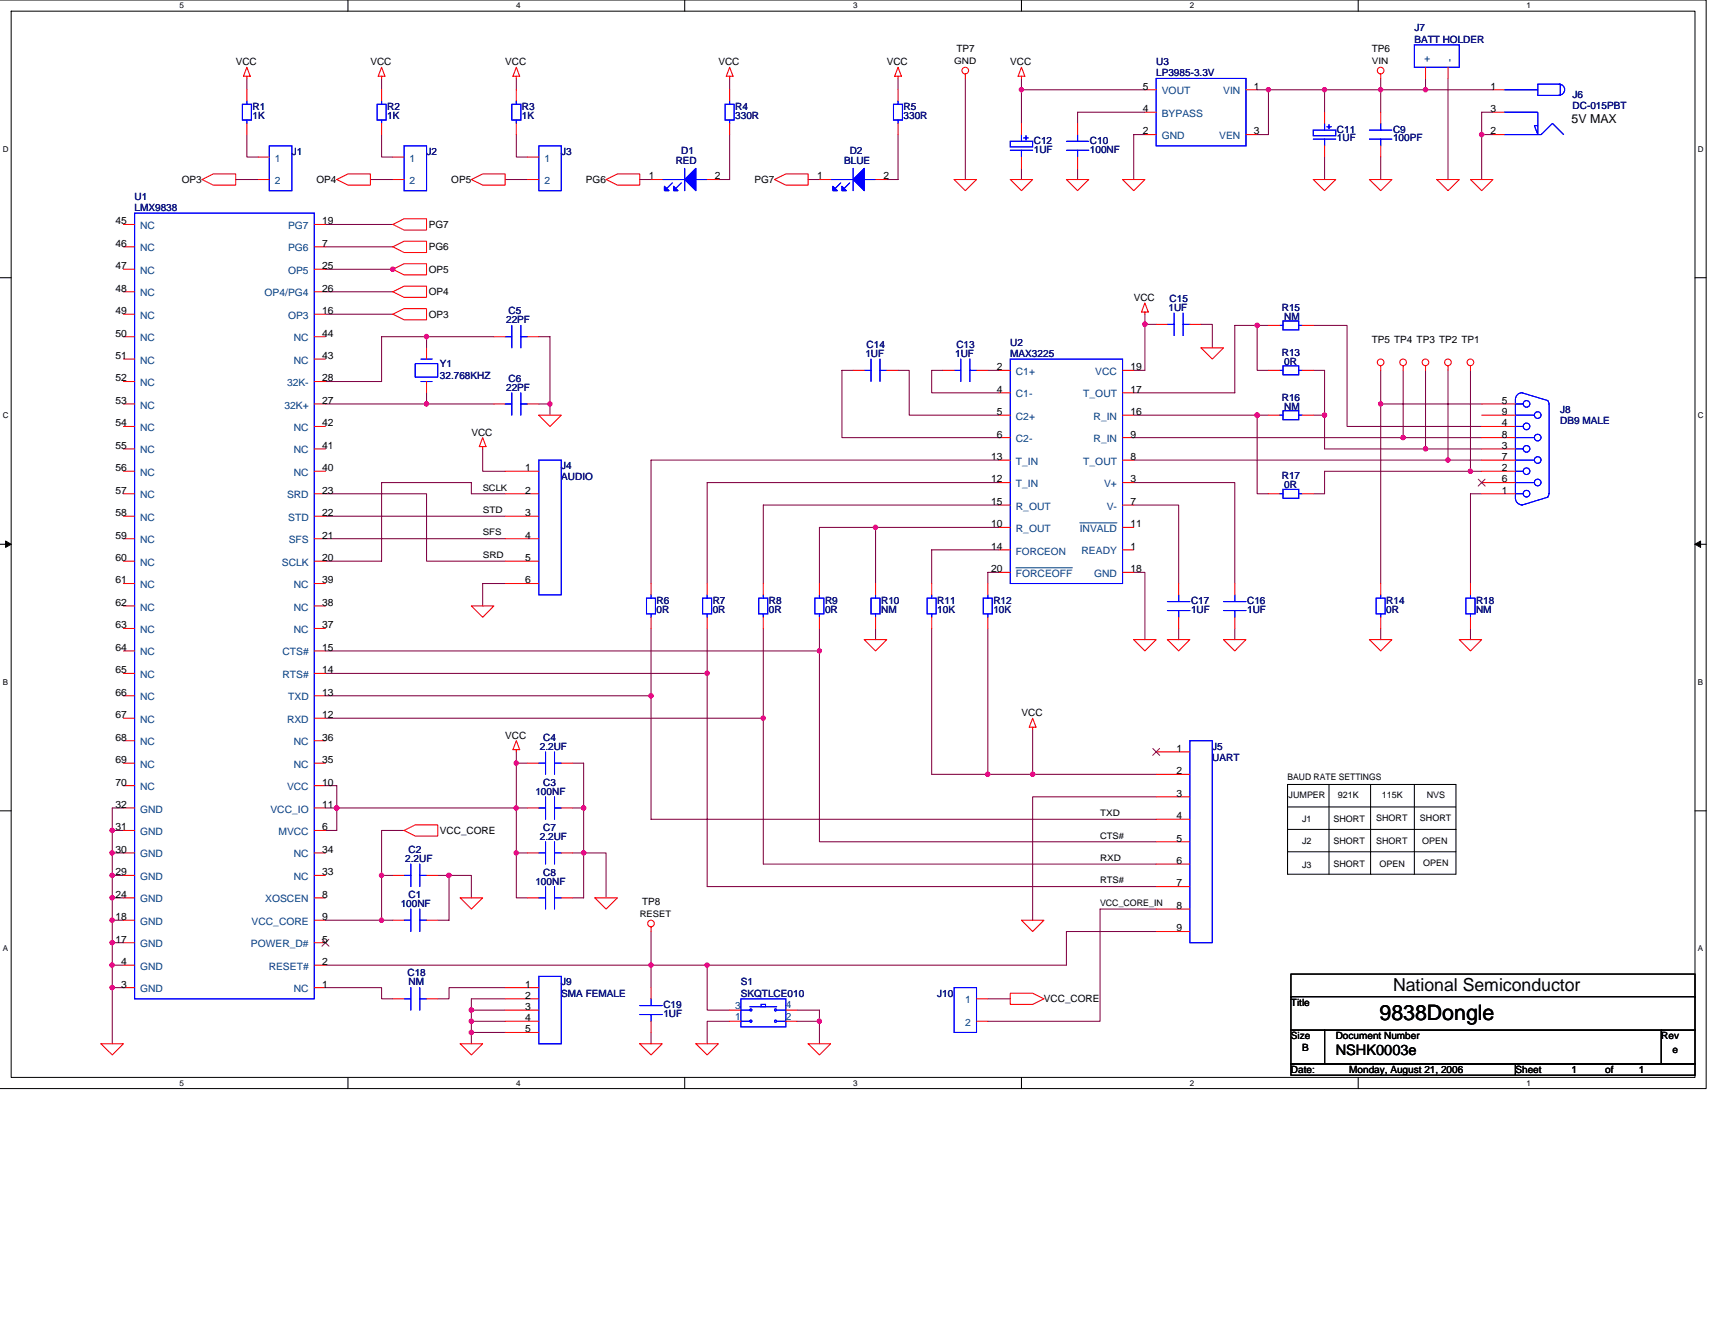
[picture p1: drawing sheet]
<svg xmlns="http://www.w3.org/2000/svg" width="279mm" height="216mm" viewBox="0 0 279 216" stroke-linecap="round" stroke-linejoin="round" font-family="sans-serif">
<path d="M0 0h278v177.4h-278M1.8 1.8h274.3v173.8h-274.3z" fill="none" stroke="#000" stroke-width=".16"/>
<g fill="#fff">
<path d="M29.3 .2h.7v1.5h-.7z"/>
<path d="M29.3 175.7h.7v1.5h-.7z"/>
</g>
<path d="M56.7 0v1.8M56.7 175.6v1.8" fill="none" stroke="#000" stroke-width=".17"/>
<g fill="#fff">
<path d="M84.1 .2h.7v1.5h-.7z"/>
<path d="M84.1 175.7h.7v1.5h-.7z"/>
</g>
<path d="M111.5 0v1.8M111.5 175.6v1.8" fill="none" stroke="#000" stroke-width=".17"/>
<g fill="#fff">
<path d="M139 .2h.7v1.5h-.7z"/>
<path d="M139 175.7h.7v1.5h-.7z"/>
</g>
<path d="M166.4 0v1.8M166.4 175.6v1.8" fill="none" stroke="#000" stroke-width=".17"/>
<g fill="#fff">
<path d="M193.8 .2h.8v1.5h-.8z"/>
<path d="M193.8 175.7h.8v1.5h-.8z"/>
</g>
<path d="M221.3 0v1.8M221.3 175.6v1.8" fill="none" stroke="#000" stroke-width=".17"/>
<g fill="#fff">
<path d="M248.7 .2h.7v1.5h-.7z"/>
<path d="M248.7 175.7h.7v1.5h-.7z"/>
<path d="M.5 23.5h.9v1.5h-.9z"/>
<path d="M276.6 23.5h1v1.5h-1z"/>
<path d="M.5 67h.9v1.4h-.9z"/>
<path d="M276.6 67h1v1.4h-1z"/>
</g>
<path d="M0 45.3h1.8M276.1 45.3h1.9" fill="none" stroke="#000" stroke-width=".17"/>
<g fill="#fff">
<path d="M.5 110.4h.8v1.5h-.8z"/>
<path d="M276.6 110.4h.9v1.5h-.9z"/>
</g>
<path d="M0 88.7h1.8M276.1 88.7h1.9" fill="none" stroke="#000" stroke-width=".17"/>
<path d="M.9 88.2l.9 .5-.9 .5zM276.1 88.7l1-.5v1z" fill="#000" stroke="#000" stroke-width=".16"/>
<g fill="#fff">
<path d="M.5 153.8h.8v1.5h-.8z"/>
<path d="M276.6 153.8h.9v1.5h-.9z"/>
</g>
<g fill="none" stroke="#000" stroke-width=".17">
<path d="M0 132.1h1.8M209.8 127.8h27.4v14.7h-27.4zM209.8 135.1h27.4M209.8 131.5h27.4M209.8 138.8h27.4M216.5 127.8v14.7M223.3 127.8v14.7M230.4 127.8v14.7M276.1 132.1h1.9M210.3 158.7h65.8v3.7h-65.8zM210.3 162.4h65.8v5.5h-65.8zM210.3 167.9h5.5v5.5h-5.5z"/>
<path d="M210.3 173.4h36.6v1.8h-36.6zM215.8 167.9h54.9v5.5h-54.9zM246.9 173.4h29.2v1.8h-29.2zM270.7 167.9h5.4v5.5h-5.4z"/>
</g>
<g fill="none" stroke="#800040" stroke-width=".17">
<path d="M40.2 12.8v1.8M62.2 12.8v1.8M84.1 12.8v1.8M118.9 12.8v1.8M146.3 12.8v1.8M157.3 12.8v16.5M166.4 14.6h20.1M166.4 12.8v7.3M186.5 18.3h-10.9v1.8M204.8 14.6h1.9v7.3h-1.9M206.7 14.6h9.1v3.7M215.8 14.6h27.4"/>
<path d="M224.9 12.8v5.5M232.2 12.8v1.8M235.9 12.8v16.5M243.2 18.3h-1.8v11M38.4 29.3h3.7M40.2 21.9v3.7h1.9M53 36.6h11M60.3 29.3h3.7M62.2 21.9v3.7h1.8M82.3 29.3h3.6M84.1 21.9v3.7h1.8M104.2 29.3h1.9"/>
<path d="M118.9 21.9v7.4h-1.9M131.7 29.3h1.8M146.3 21.9v7.4h-1.8M166.4 27.4v1.9M175.6 27.4v1.9M186.5 21.9h-1.8v7.4M215.8 25.6v3.7M224.9 25.6v3.7M241.4 21.9h1.8M53 40.2h11M53 47.5h11M53 51.2h11"/>
<path d="M53 43.9h11M69.5 54.9v1.8M80.5 54.9h-18.3v7.3h-9.2M87.8 54.9h1.8v12.7M186.5 51.2v9.1h-1.8M186.5 52.9h1.9M195.7 52.9h1.8v3.8M204.8 53v7.3h1.9M206.7 53h-5.5v11h-16.5M214 53h5.5v16.5h21.9M53 65.8h27.5M69.5 64v1.8"/>
<path d="M78.6 73.2v3.6h3.7M87.8 65.8h1.8M139 60.3h-1.8v11h25.6M146.3 60.3h1.8v7.3h14.7M153.6 60.3h-1.8v3.7h11M160.9 60.3h1.9M162.8 75h-56.7v20.1M162.8 78.6h-47.6v16.5M184.7 78.6h16.5v16.5M184.7 71.3h56.7M184.7 75h56.7M184.7 67.6h22"/>
<path d="M204.8 67.6v12.9h1.9M214 67.6h1.8v5.6h25.6M214 60.3h1.8v7.3M224.9 60.3v34.8M224.9 65.8h16.5M228.6 60.3v11M232.2 60.3v12.9M235.9 60.3v14.7M239.6 60.3v16.5M241.4 76.8h-25.6v3.7h-1.8M53 80.5h16.5v10.9h12.8M53 87.8h29.3"/>
<path d="M53 84.1h29.3M82.3 80.5h-5.5v-1.9h-14.6v12.8h-9.2M82.3 95.1h-3.7v3.6M142.6 85.9v9.2M162.8 93.3h-1.9v1.8M162.8 85.9h-29.3v9.2M162.8 82.3h-38.4v12.8M162.8 89.6h-11v5.5M184.7 82.3h7.3v12.8M184.7 93.3h1.8v10.9M241.4 80.5h-1.8v14.6M53 106.1h80.5"/>
<path d="M53 109.7h62.2M53 113.4h53.1M53 117h71.4M106.1 102.4v31.1h82.3M115.2 102.4v42.1h73.2M124.4 102.4v38.4h64M133.5 106.1v31.1h54.9M133.5 102.4v3.7M142.6 102.4v1.8M151.8 102.4v23.8h9.1M160.9 102.4v23.8M168.2 118.9v7.3h-7.3"/>
<path d="M192 102.4v1.8M201.2 102.4v1.8M224.9 102.4v1.8M239.6 102.4v1.8M18.3 139h1.8M18.3 139v3.6M20.1 135.3h-1.8v3.7M20.1 131.7h-1.8v3.6M53 128h1.9v7.3h-1.9M53 131.7h32.9M65.8 135.3h-3.6v14.6M84.1 139v7.3h1.8"/>
<path d="M84.1 122.5v16.5M84.1 139h1.8M84.1 124.4h1.8M93.3 139h5.4v7.3M93.3 131.7h1.8M93.3 124.4h1.8v21.9h-1.8M168.2 126.2h20.2M188.4 129.8h-20.2v20.1M18.3 149.9h1.8M18.3 157.3h1.8M18.3 149.9v11M18.3 153.6h1.8"/>
<path d="M20.1 146.3h-1.8v3.6M20.1 142.6h-1.8v3.7M53 149.9h11M62.2 142.6h1.8M71.3 142.6h1.9M73.2 142.6h3.6v3.7M73.2 142.6v7.3h-1.9M106.1 151.8v5.5h-53.1M115.2 157.3h-9.1v3.6M188.4 148.1h-9.2v18.3h-18.3M188.4 151.8h-14.7v5.5h-58.5v7.3h3.7M20.1 160.9h-1.8v9.2"/>
<path d="M53 160.9h9.2v1.9h1.8M76.8 164.6h5.5M76.8 166.4h5.5M76.8 168.2h5.5M82.3 160.9h-9.1v1.9h-1.9M82.3 162.8h-5.5v7.3M106.1 168.2v1.9M118.9 166.4h-3.7v3.7M129.8 164.6h3.7v5.5M129.8 166.4h3.7M160.9 162.8h3.7"/>
</g>
<g fill="#f0f" stroke="#f0f" stroke-width=".17">
<circle cx="232.2" cy="14.6" r=".36"/>
<circle cx="215.8" cy="14.6" r=".35"/>
<circle cx="241.4" cy="21.9" r=".36"/>
<circle cx="206.6" cy="14.6" r=".35"/>
<circle cx="166.4" cy="14.6" r=".35"/>
<circle cx="224.9" cy="14.6" r=".35"/>
<circle cx="228.6" cy="71.3" r=".36"/>
<circle cx="235.9" cy="75" r=".35"/>
<circle cx="232.2" cy="73.1" r=".36"/>
<circle cx="204.8" cy="67.6" r=".36"/>
<circle cx="215.8" cy="67.6" r=".36"/>
<circle cx="204.8" cy="53" r=".36"/>
<circle cx="224.9" cy="65.8" r=".35"/>
<circle cx="239.5" cy="76.8" r=".36"/>
<circle cx="186.5" cy="52.8" r=".36"/>
<circle cx="69.5" cy="65.8" r=".35"/>
<circle cx="69.5" cy="54.8" r=".36"/>
<circle cx="89.6" cy="65.8" r=".35"/>
<circle cx="142.6" cy="85.9" r=".36"/>
<circle cx="160.9" cy="126.2" r=".35"/>
<circle cx="115.2" cy="109.7" r=".36"/>
<circle cx="124.3" cy="117" r=".35"/>
<circle cx="133.5" cy="106.1" r=".35"/>
<circle cx="106" cy="113.4" r=".36"/>
<circle cx="62.1" cy="149.9" r=".36"/>
<circle cx="62.2" cy="142.6" r=".35"/>
<circle cx="73.1" cy="142.6" r=".36"/>
<circle cx="54.8" cy="131.7" r=".36"/>
<circle cx="84.1" cy="139" r=".35"/>
<circle cx="84.1" cy="124.3" r=".35"/>
<circle cx="95.1" cy="139" r=".36"/>
<circle cx="95.1" cy="131.7" r=".36"/>
<circle cx="84.1" cy="131.7" r=".36"/>
<circle cx="106.1" cy="157.3" r=".35"/>
<circle cx="76.8" cy="164.6" r=".36"/>
<circle cx="76.8" cy="166.4" r=".36"/>
<circle cx="76.8" cy="168.2" r=".36"/>
<circle cx="115.2" cy="157.3" r=".35"/>
<circle cx="133.5" cy="166.4" r=".35"/>
<circle cx="18.3" cy="160.9" r=".36"/>
<circle cx="18.3" cy="157.3" r=".36"/>
<circle cx="18.3" cy="153.6" r=".36"/>
<circle cx="18.3" cy="149.9" r=".36"/>
<circle cx="18.3" cy="146.3" r=".36"/>
<circle cx="18.3" cy="142.6" r=".36"/>
<circle cx="18.3" cy="139" r=".36"/>
<circle cx="18.3" cy="135.3" r=".36"/>
<circle cx="168.2" cy="126.2" r=".36"/>
<circle cx="64" cy="43.9" r=".36"/>
</g>
<g fill="none" stroke="#f00" stroke-width=".17">
<path d="M40.2 11l.6 1.4h-1.1zM40.2 12.4v.4M40.2 14.6v1.8M62.2 11l.5 1.4h-1.1zM62.2 12.4v.4M62.2 14.6v1.8M84.1 11l.6 1.4h-1.1zM84.1 12.4v.4M84.1 14.6v1.8M118.9 11l.5 1.4h-1.1zM118.9 12.4v.4M118.9 14.6v1.8"/>
<path d="M146.3 11l.6 1.4h-1.1zM146.3 12.4v.4M146.3 14.6v1.8M157.3 12.1v.7M166.4 11l.6 1.4h-1.1zM166.4 12.4v.4M186.5 14.6h1.9M186.5 18.3h1.9M203 14.6h1.8M215.8 18.3v1.8M224.9 12.1v.7M224.9 18.3v1.8"/>
<path d="M232.2 11v1.8M235.9 11v1.8M243.2 14.6h1.8M243.2 18.3h1.8M20.1 36.6h1.8M32.9 29.3l1.8-1h3.7v1.9h-3.7zM40.2 20.1v1.8M42.1 25.6h1.8M42.1 29.3h1.8M51.2 36.6h1.8M54.9 29.3l1.8-1h3.6v1.9h-3.6zM62.2 20.1v1.8"/>
<path d="M64 36.6l1.8-1h3.7v1.9h-3.7zM64 25.6h1.8M64 29.3h1.8M76.8 29.3l1.8-1h3.7v1.9h-3.7zM84.1 20.1v1.8M85.9 25.6h1.9M85.9 29.3h1.9M98.7 29.3l1.9-1h3.6v1.9h-3.6zM106.1 29.3h1.8M115.2 29.3h1.8M118.9 20.1v1.8M126.2 29.3l1.8-1h3.7v1.9h-3.7z"/>
<path d="M133.5 29.3h1.8M142.6 29.3h1.9M146.3 20.1v1.8M155.4 29.3h3.7l-1.8 1.8zM164.6 29.3h3.6l-1.8 1.8zM166.4 20.1v1.8M166.4 25.6v1.8M173.7 29.3h3.7l-1.8 1.8zM175.6 20.1v1.8M175.6 25.6v1.8M182.9 29.3h3.6l-1.8 1.8zM186.5 21.9h1.9"/>
<path d="M203 21.9h1.8M214 29.3h3.6l-1.8 1.8zM215.8 23.8v1.8M223.1 29.3h3.7l-1.9 1.8zM224.9 23.8v1.8M234.1 29.3h3.6l-1.8 1.8zM239.6 29.3h3.6l-1.8 1.8zM243.2 21.9h1.8M20.1 54.9h1.8M20.1 40.2h1.8M20.1 43.9h1.8M20.1 47.5h1.8"/>
<path d="M20.1 51.2h1.8M20.1 58.5h1.8M51.2 54.9h1.8M51.2 40.2h1.8M51.2 43.9h1.8M51.2 47.5h1.8M51.2 51.2h1.8M51.2 58.5h1.8M64 40.2l1.8-.9h3.7v1.8h-3.7zM64 51.2l1.8-.9h3.7v1.8h-3.7zM64 47.5l1.8-.9h3.7v1.9h-3.7zM64 43.9l1.8-.9h3.7v1.8h-3.7z"/>
<path d="M69.5 56.7v1.8M80.5 54.9h1.8M85.9 54.9h1.9M186.5 49.4l.6 1.4h-1.1zM186.5 50.8v.4M188.4 52.9h1.8M193.8 52.9h1.9M195.7 56.7h3.6l-1.8 1.8zM206.7 53h1.8M212.1 53h1.9M224.9 59.6v.7M228.6 59.6v.7"/>
<path d="M232.2 59.6v.7M235.9 59.6v.7M239.6 59.6v.7M20.1 76.8h1.8M20.1 65.8h1.8M20.1 69.5h1.8M20.1 73.2h1.8M20.1 62.2h1.8M51.2 76.8h1.8M51.2 65.8h1.8M51.2 69.5h1.8M51.2 73.2h1.8"/>
<path d="M51.2 62.2h1.8M69.5 62.2v1.8M78.6 71.3l.6 1.5h-1.1zM78.6 72.8v.4M80.5 65.8h1.8M82.3 76.8h5.5M85.9 65.8h1.9M87.8 67.6h3.6l-1.8 1.9zM139 60.3h1.8M144.5 60.3h1.8M153.6 60.3h1.8M159.1 60.3h1.8"/>
<path d="M162.8 67.6h1.8M162.8 71.3h1.8M162.8 75h1.8M162.8 78.6h1.8M162.8 60.3h1.8M162.8 64h1.8M182.9 67.6h1.8M182.9 71.3h1.8M182.9 75h1.8M182.9 78.6h1.8M182.9 60.3h1.8M182.9 64h1.8"/>
<path d="M206.7 67.6h1.8M206.7 60.3h1.8M212.1 67.6h1.9M212.1 60.3h1.9M241.4 76.8h5.5M241.4 65.8h5.5M241.4 67.6h5.5M241.4 69.5h5.5M241.4 71.3h5.5M241.4 73.2h5.5M241.4 75h5.5M241.4 78.6h5.5"/>
<path d="M20.1 80.5h1.8M20.1 84.1h1.8M20.1 87.8h1.8M20.1 91.4h1.8M20.1 95.1h1.8M20.1 98.7h1.8M51.2 80.5h1.8M51.2 84.1h1.8M51.2 87.8h1.8M51.2 91.4h1.8M51.2 95.1h1.8M51.2 98.7h1.8"/>
<path d="M76.8 98.7h3.7l-1.9 1.9zM82.3 80.5h5.5M82.3 84.1h5.5M82.3 87.8h5.5M82.3 91.4h5.5M82.3 95.1h5.5M106.1 95.1v1.8M115.2 95.1v1.8M124.4 95.1v1.8M133.5 95.1v1.8M142.6 95.1v1.8M151.8 95.1v1.8"/>
<path d="M160.9 95.1v1.8M162.8 82.3h1.8M162.8 85.9h1.8M162.8 89.6h1.8M162.8 93.3h1.8M182.9 82.3h1.8M182.9 85.9h1.8M182.9 89.6h1.8M182.9 93.3h1.8M192 95.1v1.8M201.2 95.1v1.8M206.7 80.5h1.8"/>
<path d="M212.1 80.5h1.9M224.9 95.1v1.8M239.6 95.1v1.8M241.4 80.5h5.5M20.1 102.4h1.8M20.1 106.1h1.8M20.1 109.7h1.8M20.1 113.4h1.8M20.1 117h1.8M51.2 102.4h1.8M51.2 106.1h1.8M51.2 109.7h1.8"/>
<path d="M51.2 113.4h1.8M51.2 117h1.8M106.1 100.6v1.8M115.2 100.6v1.8M124.4 100.6v1.8M133.5 100.6v1.8M140.8 104.2h3.7l-1.9 1.9zM142.6 100.6v1.8M151.8 100.6v1.8M160.9 100.6v1.8M168.2 117l.6 1.5h-1.1zM168.2 118.5v.4"/>
<path d="M184.7 104.2h3.7l-1.9 1.9zM190.2 104.2h3.6l-1.8 1.9zM192 100.6v1.8M199.3 104.2h3.7l-1.8 1.9zM201.2 100.6v1.8M223.1 104.2h3.7l-1.9 1.9zM224.9 100.6v1.8M237.7 104.2h3.7l-1.8 1.9zM239.6 100.6v1.8M20.1 131.7h1.8M20.1 139h1.8M20.1 135.3h1.8"/>
<path d="M20.1 120.7h1.8M20.1 124.4h1.8M20.1 128h1.8M51.2 131.7h1.8M51.2 139h1.8M51.2 135.3h1.8M51.2 120.7h1.8M51.2 124.4h1.8M51.2 128h1.8M65.8 135.3l1.8-.9h3.7v1.8h-3.7zM84.1 120.7l.6 1.5h-1.1zM84.1 122.2v.3"/>
<path d="M85.9 131.7h1.9M85.9 139h1.9M85.9 124.4h1.9M91.4 131.7h1.9M91.4 139h1.9M91.4 124.4h1.9M188.4 122.5h5.4M188.4 126.2h5.4M188.4 129.8h5.4M188.4 133.5h5.4M188.4 137.2h5.4M20.1 149.9h1.8"/>
<path d="M20.1 142.6h1.8M20.1 146.3h1.8M20.1 153.6h1.8M20.1 157.3h1.8M51.2 149.9h1.8M51.2 142.6h1.8M51.2 146.3h1.8M51.2 153.6h1.8M51.2 157.3h1.8M64 149.9h1.8M64 142.6h1.8M69.5 149.9h1.8"/>
<path d="M69.5 142.6h1.8M75 146.3h3.6l-1.8 1.8zM85.9 146.3h1.9M91.4 146.3h1.9M96.9 146.3h3.7l-1.9 1.8zM106.1 151v.8M166.4 149.9h3.7l-1.9 1.9zM188.4 140.8h5.4M188.4 144.5h5.4M188.4 148.1h5.4M188.4 151.8h5.4M16.4 170.1h3.7l-1.8 1.8z"/>
<path d="M20.1 160.9h1.8M51.2 160.9h1.8M64 162.8h1.8M69.5 162.8h1.8M75 170.1h3.6l-1.8 1.8zM82.3 162.8h5.5M82.3 166.4h5.5M82.3 160.9h5.5M82.3 164.6h5.5M82.3 168.2h5.5M104.2 170.1h3.7l-1.8 1.8zM106.1 160.9v1.9"/>
<path d="M106.1 166.4v1.8M113.4 170.1h3.6l-1.8 1.8zM118.9 166.4h1.8M118.9 164.6h1.8M128 166.4h1.8M128 164.6h1.8M131.7 170.1h3.6l-1.8 1.8zM159.1 162.8h1.8M159.1 166.4h1.8M164.6 161.8h3.6l1.9 1-1.9 .9h-3.6z"/>
<circle cx="157.3" cy="11.5" r=".54"/>
<circle cx="224.9" cy="11.5" r=".54"/>
<circle cx="224.9" cy="59" r=".54"/>
<circle cx="228.6" cy="59" r=".54"/>
<circle cx="232.2" cy="59" r=".54"/>
<circle cx="235.9" cy="59" r=".54"/>
<circle cx="239.6" cy="59" r=".54"/>
<circle cx="106.1" cy="150.5" r=".54"/>
</g>
<g fill="none" stroke="#00f" stroke-width=".17">
<path d="M39.5 17h1.5v2.6h-1.5zM40.2 16.4v.6M40.2 19.6v.5M61.4 17h1.5v2.6h-1.5zM62.2 16.4v.6M62.2 19.6v.5M83.4 17h1.5v2.6h-1.5zM84.1 16.4v.6M84.1 19.6v.5M118.1 17h1.5v2.6h-1.5zM118.9 16.4v.6M118.9 19.6v.5"/>
<path d="M145.6 17h1.4v2.6h-1.4zM146.3 16.4v.6M146.3 19.6v.5M188.4 12.8h14.6v11h-14.6zM230.4 7.3h7.3v3.7h-7.3zM245 18.3h5.5v3.6l-.5-1.4h.5M245 14.6h5.5M250.5 13.7h3.7v1.8h-3.7zM254 13.7a.9 .9 0 0 1 .9 .9 .9 .9 0 0 1-.9 .9M21.9 34.7h29.3v128.1h-29.3zM43.9 23.8h3.6v7.3h-3.6zM65.8 23.8h3.7v7.3h-3.7z"/>
<path d="M87.8 23.8h3.6v7.3h-3.6zM107.9 29.3h3.6M109.5 29.8l-.9 .9M111 29.8l-.9 .9M111.5 27.4v3.7M113.4 29.3h1.8M135.3 29.3h3.7M137 29.8l-.9 .9M138.4 29.8l-.9 .9M139 27.4v3.7M140.8 29.3h1.8M164.6 23h3.6v.9h-3.6z"/>
<path d="M164.6 24.5h3.6M166.4 21.9v1.1M166.4 24.5v1.1M166.8 22.5h.7M167.2 22.1v.8M173.7 24.5h3.7M173.7 23h3.7M175.6 21.9v1.1M175.6 24.5v1.1M214 21.2h3.6v.9h-3.6zM214 22.7h3.6M215.8 20.1v1.1"/>
<path d="M215.8 22.7v1.1M216.2 20.7h.7M216.5 20.3v.7M223.1 22.7h3.7M223.1 21.2h3.7M224.9 20.1v1.1M224.9 22.7v1.1M245 21.9h6.1l1.8-1.8 1.8 1.8M67.6 59.2h3.7v2.2h-3.7zM68.6 58.5h1.8M82.3 54.9h1.1M83.4 53v3.7"/>
<path d="M84.9 53v3.7M84.9 54.9h1M141.9 58.5v3.7M143.4 58.5v3.7M156.5 58.5v3.7M158 58.5v3.7M164.6 58.5h18.3v36.6h-18.3zM190.2 52.9h1.1M191.3 51v3.7M192.7 51v3.7M192.7 52.9h1.1M208.5 53h.5"/>
<path d="M209 52.3h2.6v1.5h-2.6zM209 59.6h2.6v1.5h-2.6zM211.6 53h.5M68.6 62.2h1.8M82.3 65.8h1.1M83.4 64v3.6M84.9 64v3.6M84.9 65.8h1M87.8 75h3.6v21.9h-3.6zM140.8 60.3h1.1M143.4 60.3h1.1M155.4 60.3h1.1"/>
<path d="M158 60.3h1.1M208.5 60.3h.5M208.5 67.6h.5M209 79.7h2.6v1.5h-2.6zM209 66.9h2.6v1.5h-2.6zM211.6 60.3h.5M211.6 67.6h.5M246.9 65.8h1.3M246.9 67.6h3.1M246.9 69.5h1.3M246.9 71.3h3.1M246.9 73.2h1.3"/>
<path d="M246.9 75h3.1M246.9 76.8h1.3M246.9 78.6h3.1M252.1 65.3l.3 .5v14.7l-.3 .5M252.2 65.3l-4.2-1.3a1.05 1.05 0 0 0-1.1 1.1v16.1M105.3 97.5h1.5v2.5h-1.5zM106.1 96.9v.6M114.5 97.5h1.4v2.5h-1.4zM115.2 96.9v.6M123.6 97.5h1.5v2.5h-1.5zM124.4 96.9v.6M132.8 97.5h1.4v2.5h-1.4z"/>
<path d="M133.5 96.9v.6M141.9 97.5h1.5v2.5h-1.5zM142.6 96.9v.6M151 97.5h1.5v2.5h-1.5zM151.8 96.9v.6M160.2 97.5h1.4v2.5h-1.4zM160.9 96.9v.6M190.2 99.5h3.6M190.2 98h3.6M192 96.9v1.1M192 99.5v1.1M199.3 99.5h3.7"/>
<path d="M199.3 98h3.7M201.2 96.9v1.1M201.2 99.5v1.1M208.5 80.5h.5M211.6 80.5h.5M224.2 97.5h1.5v2.5h-1.5zM224.9 96.9v.6M238.8 97.5h1.5v2.5h-1.5zM239.6 96.9v.6M246.9 80.5h1.3M246.9 81.2a1.1 1.1 0 0 0 1 1.1M252.2 81l-4.2 1.3"/>
<path d="M106.1 100v.6M115.2 100v.6M124.4 100v.6M133.5 100v.6M142.6 100v.6M151.8 100v.6M160.9 100v.6M224.9 100v.6M239.6 100v.6M87.8 131.7h1.1M87.8 139h1.1M87.8 124.4h1.1"/>
<path d="M88.9 122.5v3.7M88.9 129.8v3.7M88.9 137.2v3.6M90.3 122.5v3.7M90.3 129.8v3.7M90.3 137.2v3.6M90.3 131.7h1.1M90.3 139h1.1M90.3 124.4h1.1M193.8 120.7h3.7v32.9h-3.7zM65.8 149.9h1.1M65.8 142.6h1.1"/>
<path d="M66.9 140.8v3.7M66.9 148.1v3.7M68.4 140.8v3.7M68.4 148.1v3.7M68.4 149.9h1.1M68.4 142.6h1.1M87.8 159.1h3.6v11h-3.6zM87.8 146.3h1.1M88.9 144.5v3.6M90.3 144.5v3.6M90.3 146.3h1.1M65.8 162.8h1.1"/>
<path d="M66.9 160.9v3.7M68.4 160.9v3.7M68.4 162.8h1.1M104.2 165.3h3.7M104.2 163.9h3.7M106.1 162.8v1.1M106.1 165.3v1.1M120.7 162.8h7.3v4.5h-7.3zM120.7 164.6h1.5M120.7 166.4h1.5M122.2 164h4.3M122.2 166.3h.2v.2h-.2z"/>
<path d="M124 163.7h.7v.3h-.7zM126.2 166.3h.3v.2h-.3zM126.5 166.4h1.5M126.5 164.6h1.5M155.4 160.9h3.7v7.3h-3.7z"/>
<circle cx="248.7" cy="65.8" r=".54"/>
<circle cx="248.7" cy="76.8" r=".54"/>
<circle cx="248.7" cy="69.5" r=".54"/>
<circle cx="248.7" cy="73.1" r=".54"/>
<circle cx="250.5" cy="75" r=".54"/>
<circle cx="250.5" cy="78.6" r=".54"/>
<circle cx="250.5" cy="71.3" r=".54"/>
<circle cx="250.5" cy="67.6" r=".54"/>
<circle cx="248.7" cy="80.4" r=".54"/>
<circle cx="122.3" cy="164.6" r=".17"/>
<circle cx="126.3" cy="164.6" r=".17"/>
</g>
<path d="M240.8 78.1l1.2 1.1M241.9 78.1l-1.1 1.1M187.8 122l1.1 1.1M188.9 122l-1.1 1.1M52.5 153.1l1.1 1.1M53.6 153.1l-1.1 1.1" fill="none" stroke="#804000" stroke-width=".16"/>
<g fill="#00f" stroke="#00f" stroke-width=".17">
<path d="M139 29.3l1.8-1.9v3.7z" fill-rule="evenodd"/>
<path d="M137.2 30.4l.7 .7h-.7z" fill-rule="evenodd"/>
<path d="M135.7 30.4l.7 .7h-.7z" fill-rule="evenodd"/>
<path d="M139 29.3l1.8-1.9v3.7z" fill-rule="evenodd"/>
<path d="M137.2 30.4l.7 .7h-.7z" fill-rule="evenodd"/>
<path d="M135.7 30.4l.7 .7h-.7z" fill-rule="evenodd"/>
<path d="M113.4 27.4v3.7l-1.9-1.8z" fill-rule="evenodd"/>
<path d="M109.7 30.4l.7 .7h-.7z" fill-rule="evenodd"/>
<path d="M108.2 30.4l.8 .7h-.8z" fill-rule="evenodd"/>
<path d="M113.4 27.4v3.7l-1.9-1.8z" fill-rule="evenodd"/>
<path d="M109.7 30.4l.7 .7h-.7z" fill-rule="evenodd"/>
<path d="M108.2 30.4l.8 .7h-.8z" fill-rule="evenodd"/>
</g>
<path d="M165.5 92.5h9.2M175.9 85.2h6.1" fill="none" stroke="#004080" stroke-width=".16"/>
<text font-size="3.5" x="224.7" y="166.2">9838Dongle</text>
<text font-size="2.9" x="226.9" y="161.5">National Semiconductor</text>
<text font-size="2.4" x="217.6" y="171.8">NSHK0003e</text>
<text font-size="2" x="256" y="20.1">5V MAX</text>
<g font-size="1.7" fill="#004080">
<text x="233" y="10.1" transform="rotate(-90 233 10.1)">+</text>
<text x="236.7" y="10.1" transform="rotate(-90 236.7 10.1)">-</text>
<text x="189.3" y="15.4">VOUT</text>
<text x="199.3" y="15.4">VIN</text>
<text x="189.3" y="19">BYPASS</text>
<text x="189.3" y="22.7">GND</text>
<text x="198.6" y="22.7">VEN</text>
<text x="44.8" y="26.3">1</text>
<text x="44.8" y="30">2</text>
<text x="66.7" y="26.3">1</text>
<text x="66.7" y="30">2</text>
<text x="88.7" y="26.3">1</text>
<text x="88.7" y="30">2</text>
<text x="22.8" y="37.3">NC</text>
<text x="22.8" y="41">NC</text>
<text x="46.9" y="37.3">PG7</text>
<text x="46.9" y="41">PG6</text>
<text x="22.8" y="44.6">NC</text>
<text x="46.9" y="44.6">OP5</text>
<text x="22.8" y="48.3">NC</text>
<text x="22.8" y="51.9">NC</text>
<text x="43.1" y="48.3">OP4/PG4</text>
<text x="46.9" y="51.9">OP3</text>
<text x="22.8" y="55.6">NC</text>
<text x="22.8" y="59.2">NC</text>
<text x="47.9" y="59.2">NC</text>
<text x="47.9" y="55.6">NC</text>
<text x="22.8" y="62.9">NC</text>
<text x="46.8" y="62.9">32K-</text>
<text x="165.5" y="61.1">C1+</text>
<text x="165.5" y="64.7">C1-</text>
<text x="176.5" y="64.7">T_OUT</text>
<text x="178.4" y="61.1">VCC</text>
<text x="22.8" y="66.6">NC</text>
<text x="22.8" y="70.2">NC</text>
<text x="46.3" y="66.6">32K+</text>
<text x="47.9" y="70.2">NC</text>
<text x="165.5" y="68.4">C2+</text>
<text x="178.2" y="68.4">R_IN</text>
<text x="22.8" y="73.9">NC</text>
<text x="22.8" y="77.5">NC</text>
<text x="47.9" y="77.5">NC</text>
<text x="47.9" y="73.9">NC</text>
<text x="165.5" y="72.1">C2-</text>
<text x="165.5" y="75.7">T_IN</text>
<text x="176.5" y="75.7">T_OUT</text>
<text x="178.2" y="72.1">R_IN</text>
<text x="22.8" y="81.2">NC</text>
<text x="46.8" y="81.2">SRD</text>
<text x="165.5" y="83">R_OUT</text>
<text x="165.5" y="79.4">T_IN</text>
<text x="179.9" y="79.4">V+</text>
<text x="180.3" y="83">V-</text>
<text x="22.8" y="84.9">NC</text>
<text x="22.8" y="88.5">NC</text>
<text x="46.9" y="84.9">STD</text>
<text x="47" y="88.5">SFS</text>
<text x="165.5" y="86.7">R_OUT</text>
<text x="175.9" y="86.7">INVALD</text>
<text x="22.8" y="92.2">NC</text>
<text x="22.8" y="95.8">NC</text>
<text x="45.9" y="92.2">SCLK</text>
<text x="47.9" y="95.8">NC</text>
<text x="165.5" y="94">FORCEOFF</text>
<text x="176.2" y="90.3">READY</text>
<text x="178.2" y="94">GND</text>
<text x="22.8" y="99.5">NC</text>
<text x="47.9" y="99.5">NC</text>
<text x="22.8" y="103.1">NC</text>
<text x="22.8" y="106.8">NC</text>
<text x="46" y="106.8">CTS#</text>
<text x="47.9" y="103.1">NC</text>
<text x="22.8" y="110.5">NC</text>
<text x="46" y="110.5">RTS#</text>
<text x="22.8" y="114.1">NC</text>
<text x="22.8" y="117.8">NC</text>
<text x="46.8" y="117.8">RXD</text>
<text x="46.9" y="114.1">TXD</text>
<text x="22.8" y="121.4">NC</text>
<text x="22.8" y="125.1">NC</text>
<text x="47.9" y="125.1">NC</text>
<text x="47.9" y="121.4">NC</text>
<text x="22.8" y="128.8">NC</text>
<text x="46.8" y="128.8">VCC</text>
<text x="22.8" y="132.4">GND</text>
<text x="22.8" y="136.1">GND</text>
<text x="44" y="132.4">VCC_IO</text>
<text x="45.4" y="136.1">MVCC</text>
<text x="22.8" y="139.7">GND</text>
<text x="22.8" y="143.4">GND</text>
<text x="47.9" y="143.4">NC</text>
<text x="47.9" y="139.7">NC</text>
<text x="22.8" y="147">GND</text>
<text x="43.2" y="147">XOSCEN</text>
<text x="22.8" y="150.7">GND</text>
<text x="22.8" y="154.3">GND</text>
<text x="40.9" y="154.3">POWER_D#</text>
<text x="41" y="150.7">VCC_CORE</text>
<text x="22.8" y="158">GND</text>
<text x="22.8" y="161.7">GND</text>
<text x="43.8" y="158">RESET#</text>
<text x="47.9" y="161.7">NC</text>
<text x="157.2" y="163.5">1</text>
<text x="157.2" y="167.2">2</text>
</g>
<g font-size="1.7">
<text x="186.2" y="14.6">5</text>
<text x="204.3" y="14.6">1</text>
<text x="242.8" y="14.6">1</text>
<text x="186.2" y="18.3">4</text>
<text x="186.2" y="21.9">2</text>
<text x="204.3" y="21.9">3</text>
<text x="242.8" y="21.9">2</text>
<text x="242.8" y="18.3">3</text>
<text x="105.7" y="29.2">1</text>
<text x="116.5" y="29.2">2</text>
<text x="133.1" y="29.2">1</text>
<text x="143.9" y="29.2">2</text>
<text x="18.8" y="36.6">45</text>
<text x="18.8" y="40.2">46</text>
<text x="52.5" y="36.6">19</text>
<text x="52.5" y="40.2">7</text>
<text x="18.8" y="43.9">47</text>
<text x="18.8" y="47.5">48</text>
<text x="52.5" y="47.5">26</text>
<text x="52.5" y="43.9">25</text>
<text x="18.8" y="51.2">49</text>
<text x="52.5" y="51.2">16</text>
<text x="18.8" y="54.8">50</text>
<text x="18.8" y="58.5">51</text>
<text x="52.5" y="58.5">43</text>
<text x="52.5" y="54.8">44</text>
<text x="18.8" y="62.1">52</text>
<text x="18.8" y="65.8">53</text>
<text x="52.5" y="65.8">27</text>
<text x="52.5" y="62.1">28</text>
<text x="162.4" y="60.3">2</text>
<text x="162.4" y="64">4</text>
<text x="184.1" y="64">17</text>
<text x="184.1" y="60.3">19</text>
<text x="244.7" y="65.8">5</text>
<text x="18.8" y="69.5">54</text>
<text x="52.5" y="69.5">42</text>
<text x="162.4" y="67.6">5</text>
<text x="162.4" y="71.3">6</text>
<text x="184.1" y="71.3">9</text>
<text x="184.1" y="67.6">16</text>
<text x="244.7" y="67.6">9</text>
<text x="244.7" y="69.5">4</text>
<text x="244.7" y="71.3">8</text>
<text x="18.8" y="73.1">55</text>
<text x="18.8" y="76.8">56</text>
<text x="52.5" y="76.8">40</text>
<text x="52.5" y="73.1">41</text>
<text x="85.6" y="76.8">1</text>
<text x="161.5" y="75">13</text>
<text x="184.1" y="75">8</text>
<text x="244.7" y="73.1">3</text>
<text x="244.7" y="75">7</text>
<text x="244.7" y="76.8">2</text>
<text x="18.8" y="80.4">57</text>
<text x="52.5" y="80.4">23</text>
<text x="85.6" y="80.4">2</text>
<text x="161.5" y="82.3">15</text>
<text x="161.5" y="78.6">12</text>
<text x="184.1" y="78.6">3</text>
<text x="184.1" y="82.3">7</text>
<text x="244.7" y="78.6">6</text>
<text x="244.7" y="80.4">1</text>
<text x="18.8" y="84.1">58</text>
<text x="18.8" y="87.8">59</text>
<text x="52.5" y="87.8">21</text>
<text x="52.5" y="84.1">22</text>
<text x="85.6" y="84.1">3</text>
<text x="85.6" y="87.8">4</text>
<text x="161.5" y="89.6">14</text>
<text x="161.5" y="85.9">10</text>
<text x="184.1" y="89.6">1</text>
<text x="184.1" y="85.9">11</text>
<text x="18.8" y="91.4">60</text>
<text x="18.8" y="95.1">61</text>
<text x="52.5" y="91.4">20</text>
<text x="52.5" y="95.1">39</text>
<text x="85.6" y="91.4">5</text>
<text x="85.6" y="95.1">6</text>
<text x="161.5" y="93.2">20</text>
<text x="184.1" y="93.2">18</text>
<text x="18.8" y="98.7">62</text>
<text x="52.5" y="98.7">38</text>
<text x="18.8" y="102.4">63</text>
<text x="18.8" y="106">64</text>
<text x="52.5" y="102.4">37</text>
<text x="52.5" y="106">15</text>
<text x="18.8" y="109.7">65</text>
<text x="18.8" y="113.3">66</text>
<text x="52.5" y="109.7">14</text>
<text x="52.5" y="113.3">13</text>
<text x="18.8" y="117">67</text>
<text x="52.5" y="117">12</text>
<text x="18.8" y="120.7">68</text>
<text x="18.8" y="124.3">69</text>
<text x="52.5" y="124.3">35</text>
<text x="52.5" y="120.7">36</text>
<text x="191.6" y="122.5">1</text>
<text x="18.8" y="131.6">32</text>
<text x="18.8" y="128">70</text>
<text x="52.5" y="131.6">11</text>
<text x="52.5" y="128">10</text>
<text x="191.6" y="126.2">2</text>
<text x="191.6" y="129.8">3</text>
<text x="18.8" y="135.3">31</text>
<text x="52.5" y="135.3">6</text>
<text x="191.6" y="133.5">4</text>
<text x="191.6" y="137.1">5</text>
<text x="18.8" y="139">30</text>
<text x="18.8" y="142.6">29</text>
<text x="52.5" y="142.6">33</text>
<text x="52.5" y="139">34</text>
<text x="191.6" y="140.8">6</text>
<text x="18.8" y="146.3">24</text>
<text x="18.8" y="149.9">18</text>
<text x="52.5" y="146.3">8</text>
<text x="52.5" y="149.9">9</text>
<text x="191.6" y="144.4">7</text>
<text x="191.6" y="148.1">8</text>
<text x="18.8" y="153.6">17</text>
<text x="52.5" y="153.6">5</text>
<text x="191.6" y="151.8">9</text>
<text x="19.7" y="157.2">4</text>
<text x="19.7" y="160.9">3</text>
<text x="52.5" y="160.9">1</text>
<text x="52.5" y="157.2">2</text>
<text x="85.6" y="160.9">1</text>
<text x="85.6" y="162.7">2</text>
<text x="85.6" y="164.6">3</text>
<text x="85.6" y="166.4">4</text>
<text x="85.6" y="168.2">5</text>
</g>
<g font-size="1.6" fill="#000080">
<text x="230.4" y="5.1">J7</text>
<text x="188.4" y="10.6">U3</text>
<text x="230.4" y="7">BATT HOLDER</text>
<text x="41.1" y="17.9">R1</text>
<text x="63.1" y="17.9">R2</text>
<text x="85" y="17.9">R3</text>
<text x="119.8" y="17.9">R4</text>
<text x="147.2" y="17.9">R5</text>
<text x="188.4" y="12.4">LP3985-3.3V</text>
<text x="256.2" y="15.9">J6</text>
<text x="256.2" y="17.8">DC-015PBT</text>
<text x="41.1" y="19.4">1K</text>
<text x="63.1" y="19.4">1K</text>
<text x="85" y="19.4">1K</text>
<text x="119.8" y="19.4">330R</text>
<text x="147.2" y="19.4">330R</text>
<text x="168.4" y="23.4">C12</text>
<text x="177.6" y="23.4">C10</text>
<text x="217.8" y="21.6">C11</text>
<text x="217.8" y="23.1">1UF</text>
<text x="226.9" y="21.6">C9</text>
<text x="226.9" y="23.1">100PF</text>
<text x="47.5" y="25.3">J1</text>
<text x="69.5" y="25.3">J2</text>
<text x="91.4" y="25.3">J3</text>
<text x="110.1" y="26.7">RED</text>
<text x="111" y="25.1">D1</text>
<text x="137.5" y="26.7">BLUE</text>
<text x="138.4" y="25.1">D2</text>
<text x="168.4" y="24.9">1UF</text>
<text x="177.6" y="24.9">100NF</text>
<text x="21.9" y="32.6">U1</text>
<text x="21.9" y="34.4">LMX9838</text>
<text x="82.5" y="52.7">22PF</text>
<text x="82.8" y="51.2">C5</text>
<text x="190.4" y="50.7">1UF</text>
<text x="190.5" y="49.2">C15</text>
<text x="208.8" y="50.7">R15</text>
<text x="209.2" y="52.1">NM</text>
<text x="71.7" y="59.8">Y1</text>
<text x="141" y="58.2">1UF</text>
<text x="141.2" y="56.7">C14</text>
<text x="155.6" y="58.2">1UF</text>
<text x="155.8" y="56.7">C13</text>
<text x="164.6" y="56.3">U2</text>
<text x="164.6" y="58.2">MAX3225</text>
<text x="208.8" y="58">R13</text>
<text x="209.2" y="59.4">0R</text>
<text x="71.7" y="61.8">32.768KHZ</text>
<text x="82.5" y="63.6">22PF</text>
<text x="82.8" y="62.2">C6</text>
<text x="208.8" y="65.3">R16</text>
<text x="209.2" y="66.8">NM</text>
<text x="254.2" y="67.3">J8</text>
<text x="254.2" y="69.1">DB9 MALE</text>
<text x="91.4" y="76.5">J4</text>
<text x="91.4" y="78.3">AUDIO</text>
<text x="208.8" y="78.1">R17</text>
<text x="209.2" y="79.6">0R</text>
<text x="107" y="98.4">R6</text>
<text x="107" y="99.9">0R</text>
<text x="116.1" y="98.4">R7</text>
<text x="116.1" y="99.9">0R</text>
<text x="125.3" y="98.4">R8</text>
<text x="125.3" y="99.9">0R</text>
<text x="134.4" y="98.4">R9</text>
<text x="134.4" y="99.9">0R</text>
<text x="143.6" y="98.4">R10</text>
<text x="143.6" y="99.9">NM</text>
<text x="152.7" y="98.4">R11</text>
<text x="152.7" y="99.9">10K</text>
<text x="161.8" y="98.4">R12</text>
<text x="161.8" y="99.9">10K</text>
<text x="194" y="98.4">C17</text>
<text x="194" y="99.9">1UF</text>
<text x="203.2" y="98.4">C16</text>
<text x="203.2" y="99.9">1UF</text>
<text x="225.8" y="98.4">R14</text>
<text x="225.8" y="99.9">0R</text>
<text x="240.5" y="98.4">R18</text>
<text x="240.5" y="99.9">NM</text>
<text x="87.9" y="122.2">2.2UF</text>
<text x="88.5" y="120.7">C4</text>
<text x="197.5" y="122.2">J5</text>
<text x="197.5" y="124">UART</text>
<text x="87.2" y="129.5">100NF</text>
<text x="88.5" y="128">C3</text>
<text x="87.9" y="136.8">2.2UF</text>
<text x="88.5" y="135.3">C7</text>
<text x="66" y="140.5">2.2UF</text>
<text x="66.6" y="139">C2</text>
<text x="88.5" y="142.7">C8</text>
<text x="65.3" y="147.8">100NF</text>
<text x="66.6" y="146.3">C1</text>
<text x="87.2" y="144.1">100NF</text>
<text x="66.4" y="159.1">C18</text>
<text x="66.6" y="160.6">NM</text>
<text x="91.4" y="160.6">J9</text>
<text x="120.7" y="160.6">S1</text>
<text x="91.4" y="162.4">SMA FEMALE</text>
<text x="108.1" y="164.2">C19</text>
<text x="108.1" y="165.7">1UF</text>
<text x="120.7" y="162.4">SKQTLCE010</text>
<text x="152.7" y="162.4">J10</text>
</g>
<g font-size="1.6">
<text x="38.4" y="10.6">VCC</text>
<text x="60.3" y="10.6">VCC</text>
<text x="82.3" y="10.6">VCC</text>
<text x="117" y="10.6">VCC</text>
<text x="144.5" y="10.6">VCC</text>
<text x="155.8" y="8.4">TP7</text>
<text x="164.6" y="10.6">VCC</text>
<text x="223.5" y="8.4">TP6</text>
<text x="29.6" y="29.8">OP3</text>
<text x="51.6" y="29.8">OP4</text>
<text x="73.5" y="29.8">OP5</text>
<text x="95.5" y="29.8">PG6</text>
<text x="122.9" y="29.8">PG7</text>
<text x="69.8" y="40.8">PG6</text>
<text x="69.8" y="37.1">PG7</text>
<text x="69.8" y="44.4">OP5</text>
<text x="69.8" y="51.8">OP3</text>
<text x="69.8" y="48.1">OP4</text>
<text x="184.7" y="49">VCC</text>
<text x="223.5" y="56">TP5 TP4 TP3 TP2 TP1</text>
<text x="76.8" y="71">VCC</text>
<text x="166.4" y="116.7">VCC</text>
<text x="82.3" y="120.4">VCC</text>
<text x="71.7" y="135.9">VCC_CORE</text>
<text x="104.6" y="147.4">TP8</text>
<text x="170.1" y="163.3">VCC_CORE</text>
<text x="210.3" y="163.9">Title</text>
<text x="210.3" y="169.4">Size</text>
<text x="212.1" y="171.2">B</text>
<text x="217.6" y="169.4">Document Number</text>
<text x="270.7" y="169.4">Rev</text>
<text x="272.5" y="171.6">e</text>
<text x="210.3" y="174.8">Date:</text>
<text x="219.8" y="174.8">Monday, August 21, 2006</text>
<text x="246.9" y="174.8">Sheet</text>
<text x="256" y="174.8">1</text>
<text x="261.5" y="174.8">of</text>
<text x="267" y="174.8">1</text>
</g>
<g font-size="1.6" fill="#004080">
<text x="165.5" y="90.4">FORCEON</text>
<text x="119.8" y="166.2">1</text>
<text x="119.8" y="164.4">3</text>
<text x="128" y="166.2">2</text>
<text x="128" y="164.2">4</text>
</g>
<g font-size="1.5">
<text x="155.4" y="10.5">GND</text>
<text x="223.5" y="10.5">VIN</text>
<text x="78.6" y="79.9">SCLK</text>
<text x="78.6" y="83.6">STD</text>
<text x="78.6" y="87.2">SFS</text>
<text x="78.6" y="90.9">SRD</text>
<text x="209.8" y="127.1">BAUD RATE SETTINGS</text>
<text x="209.9" y="130">JUMPER</text>
<text x="218" y="130">921K</text>
<text x="225.1" y="130">115K</text>
<text x="232.4" y="130">NVS</text>
<text x="179.2" y="136.6">CTS#</text>
<text x="179.2" y="133">TXD</text>
<text x="212.1" y="133.9">J1</text>
<text x="212.1" y="137.5">J2</text>
<text x="217.3" y="133.9">SHORT</text>
<text x="217.3" y="137.5">SHORT</text>
<text x="224.2" y="133.7">SHORT</text>
<text x="224.2" y="137.5">SHORT</text>
<text x="231.3" y="133.7">SHORT</text>
<text x="231.7" y="137.5">OPEN</text>
<text x="179.2" y="140.3">RXD</text>
<text x="179.2" y="144">RTS#</text>
<text x="212.1" y="141.4">J3</text>
<text x="217.3" y="141.2">SHORT</text>
<text x="224.7" y="141.2">OPEN</text>
<text x="231.9" y="141">OPEN</text>
<text x="104.2" y="149.4">RESET</text>
<text x="179.2" y="147.6">VCC_CORE_IN</text>
</g>
<g font-size="1.3">
<text x="29.3" y="1.4">5</text>
<text x="84.1" y="1.4">4</text>
<text x="139" y="1.4">3</text>
<text x="193.8" y="1.4">2</text>
<text x="248.7" y="1.4">1</text>
<text x=".5" y="24.7">D</text>
<text x="276.6" y="24.7">D</text>
<text x=".5" y="68.2">C</text>
<text x="276.6" y="68.2">C</text>
<text x=".5" y="111.6">B</text>
<text x="276.6" y="111.6">B</text>
<text x=".5" y="155">A</text>
<text x="276.6" y="155">A</text>
<text x="29.3" y="176.9">5</text>
<text x="84.1" y="176.9">4</text>
<text x="139" y="176.9">3</text>
<text x="193.8" y="176.9">2</text>
<text x="248.7" y="176.9">1</text>
</g>
</svg>
